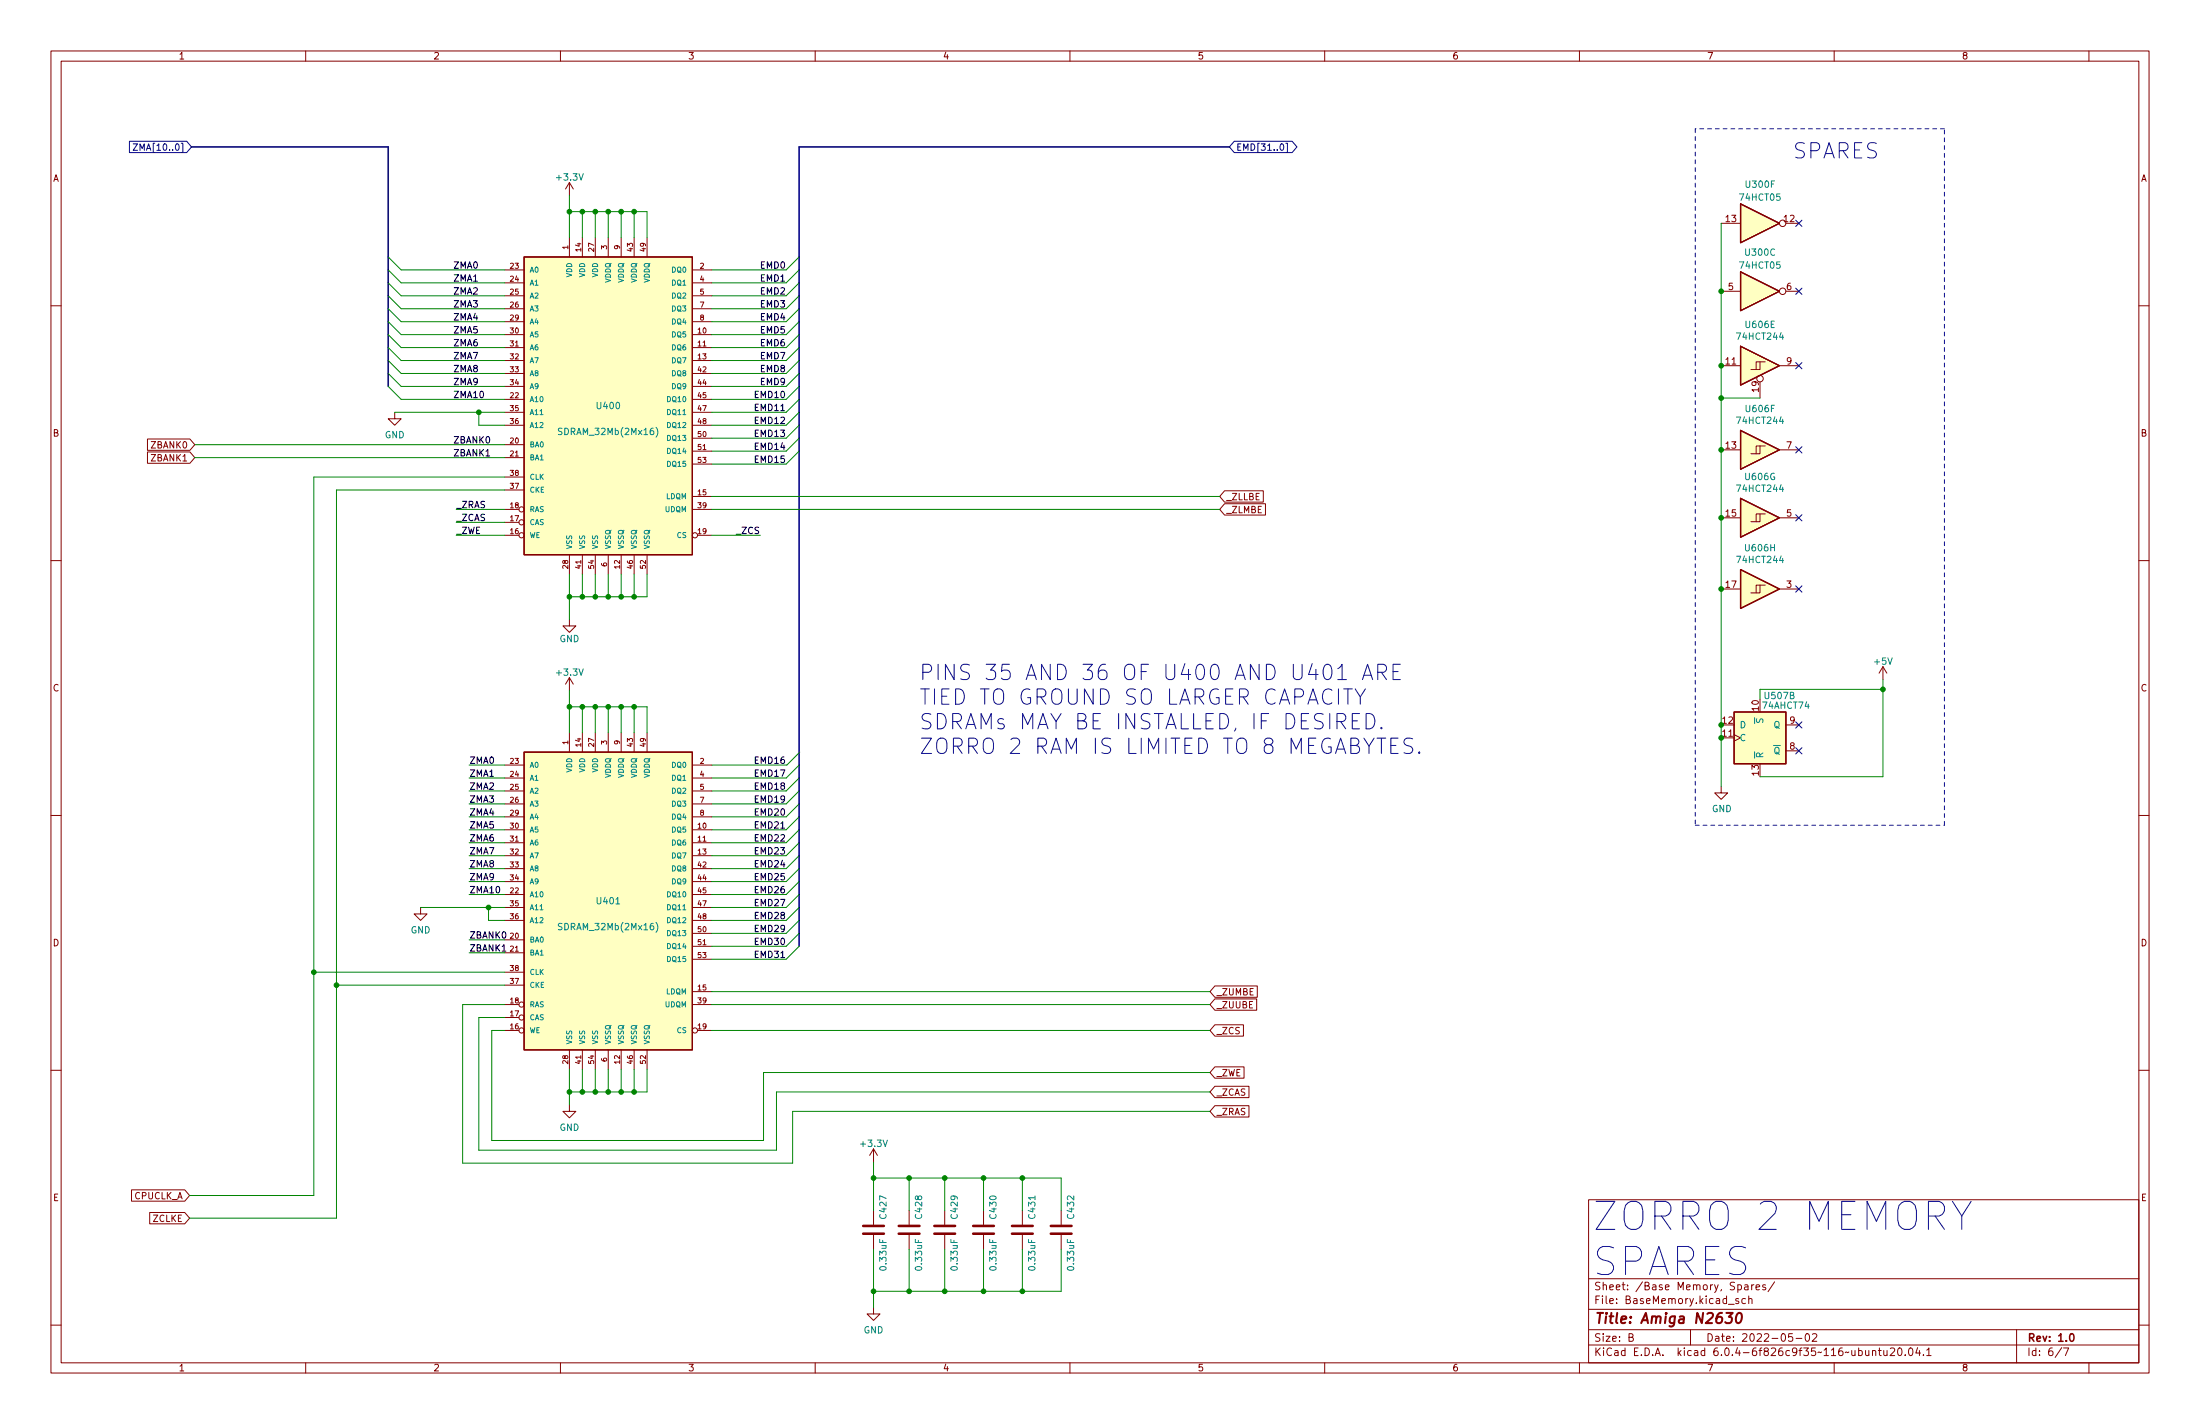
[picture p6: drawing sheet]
<svg xmlns="http://www.w3.org/2000/svg" width="432mm" height="279mm" viewBox="0 0 432 279" stroke-linecap="round" stroke-linejoin="round" font-family="sans-serif">
<g fill="none" stroke="#840000" stroke-width=".2">
<path d="M10 10h411.8v259.4h-411.8zM12 12h407.8v255.4h-407.8zM60 10v2M110 10v2M160 10v2M210 10v2M260 10v2M310 10v2M360 10v2M410 10v2M111.8 35.8v2.6M111.8 35.8l-.8 1.3"/>
<path d="M111.8 35.8l.7 1.3M10 60h2M99.1 53h3.8M99.1 55.5h3.8M99.1 58h3.8M111.8 46.6v3.8M114.3 46.6v3.8M116.8 46.6v3.8M119.4 46.6v3.8M121.9 46.6v3.8M124.5 46.6v3.8M127 46.6v3.8"/>
<path d="M135.9 53h3.8M135.9 55.5h3.8M135.9 58h3.8M337.8 43.8h3.8M337.8 57.2h3.8M350.5 43.8h2.6M350.5 57.2h2.6M419.8 60h2M99.1 65.7h3.8M99.1 68.2h3.8M99.1 70.7h3.8M99.1 78.4h3.8"/>
<path d="M99.1 60.6h3.8M99.1 63.1h3.8M99.1 73.3h3.8M99.1 75.8h3.8M135.9 65.7h3.8M135.9 68.2h3.8M135.9 70.7h3.8M135.9 78.4h3.8M135.9 60.6h3.8M135.9 63.1h3.8M135.9 73.3h3.8M135.9 75.8h3.8"/>
<path d="M337.8 71.8h3.8M345.4 71v1.5h-1.7M345.4 74.9v3.2M346.5 71h-1.8v1.5M349.2 71.8h3.9M28.9 88.7h8.4l.9 1.1-.9 1.1h-8.4zM28.9 86.1h8.4l.9 1.1-.9 1.2h-8.4zM77.5 80.9v1.3h1.2l-1.2 1.2-1.3-1.2h1.3M99.1 83.4h3.8M99.1 99.9h2.8M99.1 87.2h3.8M99.1 89.8h3.8"/>
<path d="M99.1 80.9h3.8M99.1 96.1h3.8M99.1 93.6h3.8M135.9 83.4h3.8M135.9 97.4h3.8M135.9 99.9h3.8M135.9 80.9h3.8M135.9 86h3.8M135.9 88.5h3.8M135.9 91.1h3.8M240.3 96.3h7.7v2.2h-7.7l-.9-1.1zM240.3 98.8h8.1v2.3h-8.1l-.9-1.2z"/>
<path d="M337.8 88.3h3.8M345.4 87.5v1.5h-1.7M346.5 87.5h-1.8v1.5M349.2 88.3h3.9M10 110h2M99.1 105h2.8M99.1 102.5h2.8M111.8 108.8v3.8M114.3 108.8v3.8M116.8 108.8v3.8M119.4 108.8v3.8M121.9 108.8v3.8"/>
<path d="M124.5 108.8v3.8M127 108.8v3.8M136.9 105h2.8M337.8 115.6h3.8M337.8 101.6h3.8M345.4 114.8v1.5h-1.7M345.4 100.8v1.6h-1.7M346.5 114.8h-1.8v1.5M346.5 100.8h-1.8v1.6M349.2 115.6h3.9M349.2 101.6h3.9M419.8 110h2"/>
<path d="M111.8 121.5v1.3h1.2l-1.2 1.3-1.3-1.3h1.3M111.8 133v2.5M111.8 133l-.8 1.2M111.8 133l.7 1.2M369.6 130.8l-.8 1.3M369.6 130.8v2.6M369.6 130.8l.7 1.3M10 160h2M99.1 150.1h3.8M99.1 152.7h3.8M99.1 155.2h3.8M99.1 157.7h3.8"/>
<path d="M111.8 143.8v3.8M114.3 143.8v3.8M116.8 143.8v3.8M119.4 143.8v3.8M121.9 143.8v3.8M124.5 143.8v3.8M127 143.8v3.8M135.9 150.1h3.8M135.9 152.7h3.8M135.9 155.2h3.8M135.9 157.7h3.8M337.8 154.3v1.3h1.3l-1.3 1.2-1.3-1.2h1.3"/>
<path d="M337.8 144.8h2.6M340.4 144.1l1.2 .7-1.2 .6M350.5 147.3h2.6M350.5 142.2h2.6M419.8 160h2M82.5 178.1v1.2h1.3l-1.3 1.3-1.2-1.3h1.2M99.1 162.8h3.8M99.1 165.4h3.8M99.1 167.9h3.8M99.1 175.5h3.8M99.1 160.3h3.8M99.1 170.4h3.8"/>
<path d="M99.1 173h3.8M99.1 178.1h3.8M135.9 162.8h3.8M135.9 165.4h3.8M135.9 167.9h3.8M135.9 175.5h3.8M135.9 160.3h3.8M135.9 170.4h3.8M135.9 173h3.8M135.9 178.1h3.8M99.1 180.6h3.8M99.1 199.6h2.8"/>
<path d="M99.1 197.1h2.8M99.1 184.4h3.8M99.1 186.9h3.8M99.1 193.3h3.8M99.1 190.8h3.8M135.9 180.6h3.8M135.9 194.6h3.8M135.9 197.1h3.8M135.9 183.1h3.8M135.9 185.7h3.8M135.9 188.2h3.8M238.4 193.5h8.4v2.2h-8.4l-.9-1.1z"/>
<path d="M238.4 196h8.3v2.2h-8.3l-.9-1.1zM10 210h2M99.1 202.2h2.8M111.8 216.8v1.3h1.2l-1.2 1.2-1.3-1.2h1.3M111.8 206v3.8M114.3 206v3.8M116.8 206v3.8M119.4 206v3.8M121.9 206v3.8M124.5 206v3.8M127 206v3.8M136.9 202.2h2.8"/>
<path d="M238.4 209.3h5.8v2.3h-5.8l-.9-1.2zM238.4 216.9h6.7v2.3h-6.7l-.9-1.1zM238.4 213.1h6.7v2.3h-6.7l-.9-1.2zM238.4 201.1h5.7v2.2h-5.7l-.9-1.1zM419.8 210h2M25.8 233.5h10.5l.9 1.1-.9 1.1h-10.5zM29.4 237.9h6.9l.9 1.1-.9 1.1h-6.9zM171.4 225.4l-.7 1.3M171.4 225.4v2.6M171.4 237.5v2.8M171.4 225.4l.8 1.3M178.4 237.5v2.8"/>
<path d="M185.4 237.5v2.8M193 237.5v2.8M200.7 237.5v2.8M208.3 237.5v2.8M311.8 235.4h108v32h-108zM10 260h2M171.4 256.5v1.3h1.3l-1.3 1.3-1.2-1.3h1.2M171.4 242.3v2.8M178.4 242.3v2.8M185.4 242.3v2.8M193 242.3v2.8M200.7 242.3v2.8"/>
<path d="M208.3 242.3v2.8M311.8 256.9h108M311.8 250.9h108M339.2 255.9h1.2M341.2 254.9l-.3-.1-.2 .2v.2l.5 .2v.3h-.5M342.6 254.9l-.4-.1-.3 .3 .1 .6h.6M343.2 254.9l.2-.1 .4 .1 .1 .9M343.2 254.3v1.5M346.5 252.2l-.3-.1-.3 .2 .1 .2 .5 .1v.4h-.6M348.3 251.5l-1.3 1.9M419.8 260h2M60 267.4v2"/>
<path d="M110 267.4v2M160 267.4v2M210 267.4v2M260 267.4v2M310 267.4v2M311.8 263.9h108M311.8 260.9h108M319.7 262.4l.7-.1 .1-.2-.1-.4h-.7v1.5h.6l.3-.3a.39 .39 0 0 0-.4-.5M331.8 260.9v3M351.8 261.7h-.7l-.1 .7 .2-.2 .5 .1 .2 .2-.1 .5-.2 .2-.6-.2M352.5 262.6h1.2M354.5 261.7h.2a.8 .8 0 0 1 .5 .7 .8 .8 0 0 1-.5 .8 1 1 0 0 1-.2-1.5z"/>
<path d="M355.7 261.8l.6-.1 .2 .1 .1 .3-.9 1.1h.9M360 267.4v2M367.5 265.1l.2-.1h.4l.1 1M367.5 265v1M368.7 265h.5M368.9 264.5v1.3l.3 .2M369.7 265l.1 .9 .4 .1 .2-.2M370.4 265v1M371 264.6l.6-.1 .2 .1 .1 .3-1 1.1h1M372.7 264.5h.1a.8 .8 0 0 1 .5 .7 .8 .8 0 0 1-.5 .8 1 1 0 0 1-.1-1.5zM373.9 265.8v.2M374.8 264.5h.1a.8 .8 0 0 1 .6 .7 .8 .8 0 0 1-.6 .8 1 1 0 0 1-.1-1.5z"/>
<path d="M376.4 264.4l-.4 1.1h.9M376.7 265v1M377.5 265.8v.2M378.2 264.9l.4-.4v1.5M378.2 266h.8M395.8 260.9v6.5M404.7 264.4l-1.3 1.9M405 264.5h1l-.6 1.5M410 267.4v2"/>
<circle cx="349.9" cy="57.1" r=".63"/>
<circle cx="349.9" cy="43.8" r=".63"/>
<circle cx="345.4" cy="74.3" r=".63"/>
<circle cx="102.4" cy="99.9" r=".51"/>
<circle cx="102.4" cy="105" r=".51"/>
<circle cx="102.4" cy="102.5" r=".51"/>
<circle cx="136.4" cy="105" r=".51"/>
<circle cx="102.4" cy="197.1" r=".51"/>
<circle cx="102.4" cy="199.6" r=".51"/>
<circle cx="102.4" cy="202.2" r=".51"/>
<circle cx="136.4" cy="202.2" r=".51"/>
</g>
<path d="M406.4 261.7h.2a.8 .8 0 0 1 .5 .7 .8 .8 0 0 1-.5 .8 1 1 0 0 1-.2-1.5z" fill="none" stroke="#840000" stroke-width=".3"/>
<path d="M338.8 257.6h1.3l-.8 .8 .6 .2-.1 .8-.3 .2h-.6l-.3-.2M341 257.8l.1-.1a.44 .44 0 0 1 .7 .3 1.15 1.15 0 0 1-.7 1.6l-.2-.1a1.53 1.53 0 0 1 .1-1.7z" fill="none" stroke="#840000" stroke-width=".4"/>
<g fill="#ffffc2" stroke="#ffffc2" stroke-width=".2">
<path d="M102.9 50.4h33v58.4h-33z"/>
<path d="M102.9 147.6h33v58.4h-33z"/>
<path d="M340.4 139.7h10.1v10.2h-10.1z"/>
<path d="M341.6 111.8l7.6 3.8-7.6 3.8z"/>
<path d="M341.6 97.8l7.6 3.8-7.6 3.8z"/>
<path d="M341.6 84.5l7.6 3.8-7.6 3.8z"/>
<path d="M341.6 40l7.6 3.8-7.6 3.8z"/>
<path d="M341.6 53.3l7.6 3.9-7.6 3.8z"/>
<path d="M341.6 67.9l7.6 3.9-7.6 3.8z"/>
</g>
<path d="M102.9 50.4h33v58.4h-33zM341.6 40l7.6 3.8-7.6 3.8zM341.6 53.3l7.6 3.9-7.6 3.8zM341.6 67.9l7.6 3.9-7.6 3.8zM341.6 97.8l7.6 3.8-7.6 3.8zM341.6 84.5l7.6 3.8-7.6 3.8zM341.6 111.8l7.6 3.8-7.6 3.8zM340.4 139.7h10.1v10.2h-10.1zM102.9 147.6h33v58.4h-33z" fill="none" stroke="#840000" stroke-width=".25"/>
<path d="M128.8 83.8a1.46 1.46 0 0 1 0 2M344.4 140.8v1.2M344.8 141l-.1 .5 .3 .3 .3-.2 .2-.5h.4l.1 .2v.5M128.8 181a1.46 1.46 0 0 1 0 1.9" fill="none" stroke="#008484" stroke-width=".2"/>
<path d="M169.4 242.1h4.1M169.4 240.5h4.1M176.4 242.1h4.1M176.4 240.5h4.1M183.4 242.1h4.1M183.4 240.5h4.1M191 242.1h4.1M191 240.5h4.1M198.6 242.1h4.1M198.6 240.5h4.1M206.2 242.1h4.1M206.2 240.5h4.1" fill="none" stroke="#840000" stroke-width=".51"/>
<g fill="none" stroke="#000084" stroke-width=".2">
<path d="M25.4 27.7h11.2l1 1.1-1 1.1h-11.2zM26.1 28.2h.9l-.9 1.3h.9M242.3 27.7h11.3l1 1.1-1 1.1h-11.3l-1-1.1zM251.4 28.3l.1-.1a.68 .68 0 0 1 .5 .7 .68 .68 0 0 1-.5 .6l-.3-.5zM252.4 28.1h.3v1.8h-.3M352.5 43.2l1.2 1.2M352.5 56.5l1.2 1.3M353.7 43.2l-1.2 1.2M353.7 56.5l-1.2 1.3M352.5 71.1l1.2 1.3M353.7 71.1l-1.2 1.3M352.5 87.7l1.2 1.2"/>
<path d="M353.7 87.7l-1.2 1.2M352.5 101l1.2 1.2M352.5 115l1.2 1.2M353.7 101l-1.2 1.2M353.7 115l-1.2 1.2M352.5 146.7l1.2 1.2M352.5 141.6l1.2 1.2M353.7 146.7l-1.2 1.2M353.7 141.6l-1.2 1.2"/>
</g>
<path d="M95.4 89.5h.7M98.6 186.6h.7" fill="none" stroke="#000" stroke-width=".2"/>
<g fill="none" stroke="#0000c2" stroke-width=".2">
<path d="M262.6 131.2l.5-.4 .3-.5v3M262.6 133.3h1.7M266 135.2l1 1.5 1-1.5M267 136.7v1.5M267.4 133.3l1-3 1 3M267.7 132.5h1.4M270.4 131.9h1.2a.81 .81 0 0 0 .6-.8 .81 .81 0 0 0-.6-.8h-1.2v3M271.1 131.9l1 1.4M273.4 131.8h1M274.8 130.3h-1.4v3h1.4M266.8 140h-1.4v3h1.4M268.1 140h.7a1.62 1.62 0 0 1 1.1 1.5 1.62 1.62 0 0 1-1.1 1.5h-.7z"/>
<path d="M271.1 142.7l.2 .2-.2 .1-.1-.1 .1-.2v.3M273 146.3h1M274.4 144.8h-1.4v3h1.4M277.3 145l-1.2-.2a.73 .73 0 0 0-.6 .7 .73 .73 0 0 0 .6 .8 1.1 1.1 0 0 1 1.2 .7 .77 .77 0 0 1-.6 .8l-1.1-.1M278.6 147.5l.1 .2-.1 .1-.2-.1 .2-.2v.3M383.2 235.7l1.8 2.9 1.9-2.9"/>
</g>
<path d="M332.7 25.3v136.6M381.6 25.3h-48.9M332.7 161.9h48.9M381.6 161.9v-136.6" fill="none" stroke="#0000c2" stroke-width=".2" stroke-dasharray=".8 .8"/>
<path d="M37.6 28.8h38.6v47M241.3 28.8h-84.5v156.9" fill="none" stroke="#000084" stroke-width=".3"/>
<g fill="none" stroke="#008400" stroke-width=".2">
<path d="M111.8 38.4v8.2M76.2 55.5l2.5 2.5h20.4M76.2 58l2.5 2.6h20.4M76.2 50.4l2.5 2.6h20.4M76.2 53l2.5 2.5h20.4M111.8 41.5h15.2v5.1M114.3 41.5v5.1M116.8 41.5v5.1M119.4 41.5v5.1M121.9 41.5v5.1M124.5 41.5v5.1M156.8 55.5l-2.5 2.5h-14.6"/>
<path d="M156.8 58l-2.5 2.6h-14.6M156.8 50.4l-2.5 2.6h-14.6M156.8 53l-2.5 2.5h-14.6M337.8 43.8v110.5M76.2 60.6l2.5 2.5h20.4M76.2 65.7l2.5 2.5h20.4M76.2 75.8l2.5 2.6h20.4M76.2 70.7l2.5 2.6h20.4M76.2 68.2l2.5 2.5h20.4M76.2 73.3l2.5 2.5h20.4M76.2 63.1l2.5 2.6h20.4M156.8 60.6l-2.5 2.5h-14.6"/>
<path d="M156.8 65.7l-2.5 2.5h-14.6M156.8 78.4l-2.5 2.5h-14.6M156.8 75.8l-2.5 2.6h-14.6M156.8 70.7l-2.5 2.6h-14.6M156.8 68.2l-2.5 2.5h-14.6M156.8 73.3l-2.5 2.5h-14.6M156.8 63.1l-2.5 2.6h-14.6M337.8 78.1h7.6M38.2 89.8h60.9M38.2 87.2h60.9M77.5 80.9h21.6M89.5 99.9h9.6"/>
<path d="M94 80.9v2.5h5.1M99.1 93.6h-37.5v141h-24.4M99.1 96.1h-33.1v142.9h-28.8M139.7 97.4h99.7M139.7 99.9h99.7M156.8 88.5l-2.5 2.6h-14.6M156.8 83.4l-2.5 2.6h-14.6M156.8 80.9l-2.5 2.5h-14.6M156.8 86l-2.5 2.5h-14.6M89.5 105h9.6M89.5 102.5h9.6M111.8 112.6v8.9"/>
<path d="M114.3 112.6v4.5M116.8 112.6v4.5M119.4 112.6v4.5M121.9 112.6v4.5M124.5 112.6v4.5M127 112.6v4.5h-15.2M139.7 105h9.5M111.8 135.5v8.3M111.8 138.7h15.2v5.1M114.3 138.7v5.1M116.8 138.7v5.1M119.4 138.7v5.1"/>
<path d="M121.9 138.7v5.1M124.5 138.7v5.1M369.6 135.3h-24.2v1.9M369.6 133.4v19h-24.2M92.1 157.7h7M92.1 155.2h7M92.1 150.1h7M92.1 152.7h7M156.8 155.2l-2.5 2.5h-14.6M156.8 157.7l-2.5 2.6h-14.6M156.8 152.7l-2.5 2.5h-14.6M156.8 150.1l-2.5 2.6h-14.6"/>
<path d="M157 147.6l-2.6 2.5h-14.7M82.5 178.1h16.6M92.1 175.5h7M92.1 167.9h7M92.1 173h7M92.1 165.4h7M92.1 170.4h7M92.1 162.8h7M92.1 160.3h7M95.9 178.1v2.5h3.2M156.8 173l-2.5 2.5h-14.6M156.8 165.4l-2.5 2.5h-14.6"/>
<path d="M156.8 175.5l-2.5 2.6h-14.6M156.8 170.4l-2.5 2.6h-14.6M156.8 162.8l-2.5 2.6h-14.6M156.8 167.9l-2.5 2.5h-14.6M156.8 178.1l-2.5 2.5h-14.6M156.8 160.3l-2.5 2.5h-14.6M61.6 190.8h37.5M66 193.3h33.1M92.1 184.4h7M92.1 186.9h7M99.1 197.1h-8.3v31.1h64.8v-10.1h81.9M99.1 199.6h-5.1v26.1h58.4v-11.5h85.1"/>
<path d="M139.7 197.1h97.8M139.7 194.6h97.8M156.8 180.6l-2.5 2.5h-14.6M156.8 183.1l-2.5 2.6h-14.6M156.8 185.7l-2.5 2.5h-14.6M99.1 202.2h-2.6v21.6h53.4v-13.4h87.6M111.8 209.8v7M114.3 209.8v4.4M116.8 209.8v4.4M119.4 209.8v4.4M121.9 209.8v4.4M124.5 209.8v4.4"/>
<path d="M127 209.8v4.4h-15.2M139.7 202.2h97.8M171.4 231.1h36.9v6.4M171.4 228v9.5M178.4 231.1v6.4M185.4 231.1v6.4M193 231.1v6.4M200.7 231.1v6.4M171.4 245.1v11.4M178.4 245.1v8.3M185.4 245.1v8.3M193 245.1v8.3"/>
<path d="M200.7 245.1v8.3M208.3 245.1v8.3h-36.9"/>
</g>
<g fill="#008400" stroke="#008400" stroke-width=".2">
<circle cx="121.9" cy="214.2" r=".46"/>
<circle cx="119.4" cy="214.2" r=".46"/>
<circle cx="124.5" cy="214.2" r=".46"/>
<circle cx="119.4" cy="138.7" r=".46"/>
<circle cx="121.9" cy="138.7" r=".46"/>
<circle cx="124.5" cy="138.7" r=".46"/>
<circle cx="114.3" cy="214.2" r=".46"/>
<circle cx="116.8" cy="214.2" r=".46"/>
<circle cx="95.9" cy="178.1" r=".46"/>
<circle cx="111.8" cy="214.2" r=".46"/>
<circle cx="61.6" cy="190.8" r=".46"/>
<circle cx="66" cy="193.3" r=".46"/>
<circle cx="337.8" cy="101.6" r=".46"/>
<circle cx="337.8" cy="88.3" r=".46"/>
<circle cx="369.6" cy="135.3" r=".46"/>
<circle cx="337.8" cy="78.1" r=".46"/>
<circle cx="337.8" cy="144.8" r=".46"/>
<circle cx="337.8" cy="115.6" r=".46"/>
<circle cx="337.8" cy="142.2" r=".46"/>
<circle cx="124.5" cy="41.5" r=".46"/>
<circle cx="178.4" cy="231.1" r=".46"/>
<circle cx="171.4" cy="253.4" r=".46"/>
<circle cx="200.7" cy="253.4" r=".46"/>
<circle cx="193" cy="253.4" r=".46"/>
<circle cx="178.4" cy="253.4" r=".46"/>
<circle cx="185.4" cy="253.4" r=".46"/>
<circle cx="200.7" cy="231.1" r=".46"/>
<circle cx="185.4" cy="231.1" r=".46"/>
<circle cx="171.4" cy="231.1" r=".46"/>
<circle cx="193" cy="231.1" r=".46"/>
<circle cx="337.8" cy="57.2" r=".46"/>
<circle cx="337.8" cy="71.8" r=".46"/>
<circle cx="94" cy="80.9" r=".46"/>
<circle cx="114.3" cy="138.7" r=".46"/>
<circle cx="116.8" cy="138.7" r=".46"/>
<circle cx="124.5" cy="117.1" r=".46"/>
<circle cx="121.9" cy="117.1" r=".46"/>
<circle cx="111.8" cy="117.1" r=".46"/>
<circle cx="114.3" cy="117.1" r=".46"/>
<circle cx="119.4" cy="117.1" r=".46"/>
<circle cx="116.8" cy="117.1" r=".46"/>
<circle cx="111.8" cy="138.7" r=".46"/>
<circle cx="116.8" cy="41.5" r=".46"/>
<circle cx="119.4" cy="41.5" r=".46"/>
<circle cx="111.8" cy="41.5" r=".46"/>
<circle cx="114.3" cy="41.5" r=".46"/>
<circle cx="121.9" cy="41.5" r=".46"/>
</g>
<g font-size="7.7" fill="#0000c2">
<text x="312.4" y="241.5">ZORRO 2 MEMORY</text>
<text x="312.4" y="250.3">SPARES</text>
</g>
<g font-size="4.2" fill="#0000c2">
<text x="351.8" y="31.1">SPARES</text>
<text x="180.3" y="133.5">PINS 35 AND 36 OF U400 AND U401 ARE</text>
<text x="180.3" y="138.3">TIED TO GROUND SO LARGER CAPACITY</text>
<text x="180.3" y="143.1">SDRAMs MAY BE INSTALLED, IF DESIRED.</text>
<text x="180.3" y="148">ZORRO 2 RAM IS LIMITED TO 8 MEGABYTES.</text>
</g>
<text font-size="2.8" fill="#840000" x="312.8" y="259.7">Title: Amiga N2630</text>
<g font-size="2.1" fill="#840000">
<text x="312.8" y="255.9">File: BaseMemory.kicad_sch</text>
<text x="312.8" y="253.2">Sheet: /Base Memory, Spares/</text>
<text x="312.8" y="263.2">Size: B</text>
<text x="334.8" y="263.2">Date: 2022-05-02</text>
<text x="397.8" y="263.2">Rev: 1.0</text>
<text x="312.8" y="266">KiCad E.D.A. kicad 6.0.4-6f826c9f35~116~ubuntu20.04.1</text>
<text x="397.8" y="266">Id: 6/7</text>
</g>
<g font-size="1.8" fill="#840000">
<text x="35" y="11.7">1</text>
<text x="85" y="11.7">2</text>
<text x="135" y="11.7">3</text>
<text x="185" y="11.7">4</text>
<text x="235" y="11.7">5</text>
<text x="285" y="11.7">6</text>
<text x="335" y="11.7">7</text>
<text x="385" y="11.7">8</text>
<text x="10.3" y="35.6">A</text>
<text x="420.1" y="35.6">A</text>
<text x="338.7" y="43.6">13</text>
<text x="350.2" y="43.6">12</text>
<text x="339.2" y="56.9">5</text>
<text x="350.7" y="56.9">6</text>
<text x="338.7" y="71.5">11</text>
<text x="350.7" y="71.5">9</text>
<text x="345.2" y="76.9" transform="rotate(-90 345.2 76.9)">19</text>
<text x="10.3" y="85.7">B</text>
<text x="29.8" y="88">ZBANK0</text>
<text x="338.7" y="88">13</text>
<text x="350.7" y="88">7</text>
<text x="420.1" y="85.7">B</text>
<text x="29.8" y="90.5">ZBANK1</text>
<text x="240.7" y="98.1">_ZLLBE</text>
<text x="240.7" y="100.7">_ZLMBE</text>
<text x="338.7" y="101.3">15</text>
<text x="350.7" y="101.3">5</text>
<text x="338.7" y="115.3">17</text>
<text x="350.7" y="115.3">3</text>
<text x="10.3" y="135.6">C</text>
<text x="420.1" y="135.6">C</text>
<text x="338.1" y="142">12</text>
<text x="345.2" y="139.4" transform="rotate(-90 345.2 139.4)">10</text>
<text x="351.3" y="142">9</text>
<text x="338.1" y="144.5">11</text>
<text x="351.3" y="147.1">8</text>
<text x="345.2" y="152.1" transform="rotate(-90 345.2 152.1)">13</text>
<text x="10.3" y="185.7">D</text>
<text x="420.1" y="185.7">D</text>
<text x="238.8" y="195.3">_ZUMBE</text>
<text x="238.8" y="197.8">_ZUUBE</text>
<text x="238.8" y="202.9">_ZCS</text>
<text x="238.8" y="211.2">_ZWE</text>
<text x="238.8" y="215">_ZCAS</text>
<text x="238.8" y="218.8">_ZRAS</text>
<text x="10.4" y="235.7">E</text>
<text x="26.3" y="235.3">CPUCLK_A</text>
<text x="30" y="239.7">ZCLKE</text>
<text x="420.2" y="235.7">E</text>
<text x="35" y="269.1">1</text>
<text x="85" y="269.1">2</text>
<text x="135" y="269.1">3</text>
<text x="185" y="269.1">4</text>
<text x="235" y="269.1">5</text>
<text x="285" y="269.1">6</text>
<text x="335" y="269.1">7</text>
<text x="385" y="269.1">8</text>
</g>
<g font-size="1.8" fill="#000084">
<text x="27.4" y="29.6">ZMA[10..0]</text>
<text x="242.6" y="29.6">EMD[31..0]</text>
</g>
<g font-size="1.8" fill="#008484">
<text x="109.4" y="35.4">+3.3V</text>
<text x="341.7" y="39.4">74HCT05</text>
<text x="342.8" y="36.8">U300F</text>
<text x="341.7" y="52.7">74HCT05</text>
<text x="342.7" y="50.2">U300C</text>
<text x="342.7" y="64.3">U606E</text>
<text x="341.2" y="66.6">74HCT244</text>
<text x="117.3" y="80.3">U400</text>
<text x="341.2" y="83.2">74HCT244</text>
<text x="342.8" y="80.8">U606F</text>
<text x="75.5" y="86">GND</text>
<text x="110.1" y="85.3">SDRAM_32Mb(2Mx16)</text>
<text x="342.6" y="94.2">U606G</text>
<text x="341.2" y="96.5">74HCT244</text>
<text x="341.2" y="110.5">74HCT244</text>
<text x="342.7" y="108.2">U606H</text>
<text x="109.8" y="126">GND</text>
<text x="368" y="130.4">+5V</text>
<text x="109.4" y="132.6">+3.3V</text>
<text x="346.5" y="137.2">U507B</text>
<text x="341.4" y="142.9">D</text>
<text x="346.1" y="139.1">74AHCT74</text>
<text x="348.1" y="142.9">Q</text>
<text x="341.4" y="145.4">C</text>
<text x="346.1" y="148.8" transform="rotate(-90 346.1 148.8)">~{R}</text>
<text x="346.8" y="148">~{Q}</text>
<text x="336" y="159.3">GND</text>
<text x="117.3" y="177.4">U401</text>
<text x="80.6" y="183.1">GND</text>
<text x="110.1" y="182.5">SDRAM_32Mb(2Mx16)</text>
<text x="109.8" y="221.9">GND</text>
<text x="169.1" y="225">+3.3V</text>
<text x="174" y="239" transform="rotate(-90 174 239)">C427</text>
<text x="181" y="239" transform="rotate(-90 181 239)">C428</text>
<text x="188" y="239" transform="rotate(-90 188 239)">C429</text>
<text x="195.6" y="239" transform="rotate(-90 195.6 239)">C430</text>
<text x="203.2" y="239" transform="rotate(-90 203.2 239)">C431</text>
<text x="210.8" y="239" transform="rotate(-90 210.8 239)">C432</text>
<text x="174" y="249" transform="rotate(-90 174 249)">0.33uF</text>
<text x="181" y="249" transform="rotate(-90 181 249)">0.33uF</text>
<text x="188" y="249" transform="rotate(-90 188 249)">0.33uF</text>
<text x="195.6" y="249" transform="rotate(-90 195.6 249)">0.33uF</text>
<text x="203.2" y="249" transform="rotate(-90 203.2 249)">0.33uF</text>
<text x="210.8" y="249" transform="rotate(-90 210.8 249)">0.33uF</text>
<text x="169.5" y="261.6">GND</text>
</g>
<g font-size="1.8">
<text x="88.9" y="52.7">ZMA0</text>
<text x="149.4" y="52.7">EMD0</text>
<text x="88.9" y="55.2">ZMA1</text>
<text x="88.9" y="57.8">ZMA2</text>
<text x="149.4" y="57.8">EMD2</text>
<text x="149.4" y="55.2">EMD1</text>
<text x="88.9" y="65.4">ZMA5</text>
<text x="88.9" y="60.3">ZMA3</text>
<text x="88.9" y="62.9">ZMA4</text>
<text x="149.4" y="65.4">EMD5</text>
<text x="149.4" y="60.3">EMD3</text>
<text x="149.4" y="62.9">EMD4</text>
<text x="88.9" y="67.9">ZMA6</text>
<text x="88.9" y="70.5">ZMA7</text>
<text x="149.4" y="67.9">EMD6</text>
<text x="149.4" y="70.5">EMD7</text>
<text x="88.9" y="75.6">ZMA9</text>
<text x="88.9" y="73">ZMA8</text>
<text x="149.4" y="75.6">EMD9</text>
<text x="149.4" y="73">EMD8</text>
<text x="88.9" y="78.1">ZMA10</text>
<text x="148.4" y="78.1">EMD10</text>
<text x="148.4" y="80.6">EMD11</text>
<text x="148.4" y="83.2">EMD12</text>
<text x="88.9" y="89.5">ZBANK1</text>
<text x="88.9" y="87">ZBANK0</text>
<text x="148.4" y="88.3">EMD14</text>
<text x="148.4" y="85.7">EMD13</text>
<text x="148.4" y="90.8">EMD15</text>
<text x="89.5" y="99.7">_ZRAS</text>
<text x="89.5" y="104.8">_ZWE</text>
<text x="89.5" y="102.2">_ZCAS</text>
<text x="144.7" y="104.8">_ZCS</text>
<text x="92.1" y="149.9">ZMA0</text>
<text x="148.4" y="149.9">EMD16</text>
<text x="92.1" y="154.9">ZMA2</text>
<text x="92.1" y="152.4">ZMA1</text>
<text x="148.4" y="152.4">EMD17</text>
<text x="148.4" y="154.9">EMD18</text>
<text x="92.1" y="157.5">ZMA3</text>
<text x="92.1" y="160">ZMA4</text>
<text x="148.4" y="157.5">EMD19</text>
<text x="148.4" y="160">EMD20</text>
<text x="92.1" y="167.6">ZMA7</text>
<text x="92.1" y="165.1">ZMA6</text>
<text x="92.1" y="162.6">ZMA5</text>
<text x="148.4" y="167.6">EMD23</text>
<text x="148.4" y="162.6">EMD21</text>
<text x="148.4" y="165.1">EMD22</text>
<text x="92.1" y="170.2">ZMA8</text>
<text x="92.1" y="172.7">ZMA9</text>
<text x="148.4" y="170.2">EMD24</text>
<text x="148.4" y="172.7">EMD25</text>
<text x="92.1" y="175.3">ZMA10</text>
<text x="148.4" y="175.3">EMD26</text>
<text x="148.4" y="177.8">EMD27</text>
<text x="92.1" y="184.1">ZBANK0</text>
<text x="148.4" y="182.9">EMD29</text>
<text x="148.4" y="185.4">EMD30</text>
<text x="148.4" y="180.3">EMD28</text>
<text x="92.1" y="186.7">ZBANK1</text>
<text x="148.4" y="188">EMD31</text>
</g>
<g font-size="1.4" fill="#840000">
<text x="100.2" y="52.7">23</text>
<text x="111.5" y="48.9" transform="rotate(-90 111.5 48.9)">1</text>
<text x="114" y="49.3" transform="rotate(-90 114 49.3)">14</text>
<text x="116.6" y="49.3" transform="rotate(-90 116.6 49.3)">27</text>
<text x="119.1" y="48.9" transform="rotate(-90 119.1 48.9)">3</text>
<text x="121.7" y="48.9" transform="rotate(-90 121.7 48.9)">9</text>
<text x="124.2" y="49.3" transform="rotate(-90 124.2 49.3)">43</text>
<text x="126.7" y="49.3" transform="rotate(-90 126.7 49.3)">49</text>
<text x="137.4" y="52.7">2</text>
<text x="100.2" y="55.2">24</text>
<text x="100.2" y="57.8">25</text>
<text x="137.4" y="55.2">4</text>
<text x="137.4" y="57.8">5</text>
<text x="100.2" y="60.3">26</text>
<text x="100.2" y="62.9">29</text>
<text x="100.2" y="65.4">30</text>
<text x="137" y="65.4">10</text>
<text x="137.4" y="60.3">7</text>
<text x="137.4" y="62.9">8</text>
<text x="100.2" y="67.9">31</text>
<text x="100.2" y="70.5">32</text>
<text x="137" y="67.9">11</text>
<text x="137" y="70.5">13</text>
<text x="100.2" y="73">33</text>
<text x="100.2" y="75.6">34</text>
<text x="137" y="73">42</text>
<text x="137" y="75.6">44</text>
<text x="100.2" y="83.2">36</text>
<text x="100.2" y="78.1">22</text>
<text x="100.2" y="80.6">35</text>
<text x="137" y="78.1">45</text>
<text x="137" y="80.6">47</text>
<text x="137" y="83.2">48</text>
<text x="100.2" y="87">20</text>
<text x="100.2" y="89.5">21</text>
<text x="137" y="85.7">50</text>
<text x="137" y="88.3">51</text>
<text x="100.2" y="95.9">37</text>
<text x="100.2" y="93.3">38</text>
<text x="137" y="90.8">53</text>
<text x="100.2" y="99.7">18</text>
<text x="137" y="97.2">15</text>
<text x="137" y="99.7">39</text>
<text x="100.2" y="104.8">16</text>
<text x="100.2" y="102.2">17</text>
<text x="137" y="104.8">19</text>
<text x="111.5" y="111.5" transform="rotate(-90 111.5 111.5)">28</text>
<text x="114" y="111.5" transform="rotate(-90 114 111.5)">41</text>
<text x="116.6" y="111.5" transform="rotate(-90 116.6 111.5)">54</text>
<text x="119.1" y="111.1" transform="rotate(-90 119.1 111.1)">6</text>
<text x="121.7" y="111.5" transform="rotate(-90 121.7 111.5)">12</text>
<text x="124.2" y="111.5" transform="rotate(-90 124.2 111.5)">46</text>
<text x="126.7" y="111.5" transform="rotate(-90 126.7 111.5)">52</text>
<text x="100.2" y="149.9">23</text>
<text x="111.5" y="146.1" transform="rotate(-90 111.5 146.1)">1</text>
<text x="114" y="146.5" transform="rotate(-90 114 146.5)">14</text>
<text x="116.6" y="146.5" transform="rotate(-90 116.6 146.5)">27</text>
<text x="119.1" y="146.1" transform="rotate(-90 119.1 146.1)">3</text>
<text x="121.7" y="146.1" transform="rotate(-90 121.7 146.1)">9</text>
<text x="124.2" y="146.5" transform="rotate(-90 124.2 146.5)">43</text>
<text x="126.7" y="146.5" transform="rotate(-90 126.7 146.5)">49</text>
<text x="137.4" y="149.9">2</text>
<text x="100.2" y="152.4">24</text>
<text x="100.2" y="154.9">25</text>
<text x="137.4" y="152.4">4</text>
<text x="137.4" y="154.9">5</text>
<text x="100.2" y="157.5">26</text>
<text x="100.2" y="160">29</text>
<text x="137.4" y="157.5">7</text>
<text x="137.4" y="160">8</text>
<text x="100.2" y="162.6">30</text>
<text x="100.2" y="165.1">31</text>
<text x="100.2" y="167.6">32</text>
<text x="137" y="162.6">10</text>
<text x="137" y="165.1">11</text>
<text x="137" y="167.6">13</text>
<text x="100.2" y="170.2">33</text>
<text x="100.2" y="172.7">34</text>
<text x="137" y="170.2">42</text>
<text x="137" y="172.7">44</text>
<text x="100.2" y="175.3">22</text>
<text x="100.2" y="177.8">35</text>
<text x="137" y="175.3">45</text>
<text x="137" y="177.8">47</text>
<text x="100.2" y="180.3">36</text>
<text x="100.2" y="184.1">20</text>
<text x="137" y="180.3">48</text>
<text x="137" y="182.9">50</text>
<text x="137" y="185.4">51</text>
<text x="100.2" y="186.7">21</text>
<text x="100.2" y="190.5">38</text>
<text x="137" y="188">53</text>
<text x="100.2" y="196.8">18</text>
<text x="100.2" y="193">37</text>
<text x="137" y="194.3">15</text>
<text x="137" y="196.8">39</text>
<text x="100.2" y="201.9">16</text>
<text x="100.2" y="199.4">17</text>
<text x="137" y="201.9">19</text>
<text x="111.5" y="208.7" transform="rotate(-90 111.5 208.7)">28</text>
<text x="114" y="208.7" transform="rotate(-90 114 208.7)">41</text>
<text x="116.6" y="208.7" transform="rotate(-90 116.6 208.7)">54</text>
<text x="119.1" y="208.3" transform="rotate(-90 119.1 208.3)">6</text>
<text x="121.7" y="208.7" transform="rotate(-90 121.7 208.7)">12</text>
<text x="124.2" y="208.7" transform="rotate(-90 124.2 208.7)">46</text>
<text x="126.7" y="208.7" transform="rotate(-90 126.7 208.7)">52</text>
</g>
<g font-size="1.4" fill="#008484">
<text x="103.9" y="53.5">A0</text>
<text x="132" y="53.5">DQ0</text>
<text x="103.9" y="56">A1</text>
<text x="103.9" y="58.5">A2</text>
<text x="112.3" y="54.4" transform="rotate(-90 112.3 54.4)">VDD</text>
<text x="114.8" y="54.4" transform="rotate(-90 114.8 54.4)">VDD</text>
<text x="117.3" y="54.4" transform="rotate(-90 117.3 54.4)">VDD</text>
<text x="119.9" y="55.5" transform="rotate(-90 119.9 55.5)">VDDQ</text>
<text x="122.4" y="55.5" transform="rotate(-90 122.4 55.5)">VDDQ</text>
<text x="125" y="55.5" transform="rotate(-90 125 55.5)">VDDQ</text>
<text x="127.5" y="55.5" transform="rotate(-90 127.5 55.5)">VDDQ</text>
<text x="132" y="56">DQ1</text>
<text x="132" y="58.5">DQ2</text>
<text x="103.9" y="61.1">A3</text>
<text x="103.9" y="63.6">A4</text>
<text x="132" y="61.1">DQ3</text>
<text x="132" y="63.6">DQ4</text>
<text x="103.9" y="66.2">A5</text>
<text x="103.9" y="68.7">A6</text>
<text x="103.9" y="71.2">A7</text>
<text x="132" y="66.2">DQ5</text>
<text x="132" y="68.7">DQ6</text>
<text x="132" y="71.2">DQ7</text>
<text x="103.9" y="73.8">A8</text>
<text x="103.9" y="76.3">A9</text>
<text x="132" y="73.8">DQ8</text>
<text x="132" y="76.3">DQ9</text>
<text x="103.9" y="83.9">A12</text>
<text x="103.9" y="78.9">A10</text>
<text x="103.9" y="81.4">A11</text>
<text x="131.2" y="78.9">DQ10</text>
<text x="131.2" y="81.4">DQ11</text>
<text x="131.2" y="83.9">DQ12</text>
<text x="103.9" y="87.8">BA0</text>
<text x="131.2" y="86.5">DQ13</text>
<text x="131.2" y="89">DQ14</text>
<text x="103.9" y="90.3">BA1</text>
<text x="103.9" y="94.1">CLK</text>
<text x="131.2" y="91.6">DQ15</text>
<text x="103.9" y="100.5">RAS</text>
<text x="103.9" y="96.6">CKE</text>
<text x="130.6" y="100.5">UDQM</text>
<text x="130.7" y="97.9">LDQM</text>
<text x="103.9" y="105.5">WE</text>
<text x="103.9" y="103">CAS</text>
<text x="112.3" y="107.8" transform="rotate(-90 112.3 107.8)">VSS</text>
<text x="114.8" y="107.8" transform="rotate(-90 114.8 107.8)">VSS</text>
<text x="117.3" y="107.8" transform="rotate(-90 117.3 107.8)">VSS</text>
<text x="119.9" y="107.8" transform="rotate(-90 119.9 107.8)">VSSQ</text>
<text x="122.4" y="107.8" transform="rotate(-90 122.4 107.8)">VSSQ</text>
<text x="125" y="107.8" transform="rotate(-90 125 107.8)">VSSQ</text>
<text x="127.5" y="107.8" transform="rotate(-90 127.5 107.8)">VSSQ</text>
<text x="132.9" y="105.5">CS</text>
<text x="103.9" y="150.6">A0</text>
<text x="103.9" y="153.2">A1</text>
<text x="103.9" y="155.7">A2</text>
<text x="112.3" y="151.6" transform="rotate(-90 112.3 151.6)">VDD</text>
<text x="114.8" y="151.6" transform="rotate(-90 114.8 151.6)">VDD</text>
<text x="117.3" y="151.6" transform="rotate(-90 117.3 151.6)">VDD</text>
<text x="119.9" y="152.7" transform="rotate(-90 119.9 152.7)">VDDQ</text>
<text x="122.4" y="152.7" transform="rotate(-90 122.4 152.7)">VDDQ</text>
<text x="125" y="152.7" transform="rotate(-90 125 152.7)">VDDQ</text>
<text x="127.5" y="152.7" transform="rotate(-90 127.5 152.7)">VDDQ</text>
<text x="132" y="150.6">DQ0</text>
<text x="132" y="153.2">DQ1</text>
<text x="132" y="155.7">DQ2</text>
<text x="103.9" y="158.2">A3</text>
<text x="103.9" y="160.8">A4</text>
<text x="132" y="158.2">DQ3</text>
<text x="132" y="160.8">DQ4</text>
<text x="103.9" y="163.3">A5</text>
<text x="103.9" y="165.9">A6</text>
<text x="132" y="163.3">DQ5</text>
<text x="132" y="165.9">DQ6</text>
<text x="103.9" y="168.4">A7</text>
<text x="103.9" y="170.9">A8</text>
<text x="103.9" y="173.5">A9</text>
<text x="132" y="168.4">DQ7</text>
<text x="132" y="170.9">DQ8</text>
<text x="132" y="173.5">DQ9</text>
<text x="103.9" y="176">A10</text>
<text x="103.9" y="178.6">A11</text>
<text x="131.2" y="176">DQ10</text>
<text x="131.2" y="178.6">DQ11</text>
<text x="103.9" y="181.1">A12</text>
<text x="103.9" y="184.9">BA0</text>
<text x="131.2" y="181.1">DQ12</text>
<text x="131.2" y="183.6">DQ13</text>
<text x="103.9" y="187.5">BA1</text>
<text x="103.9" y="191.3">CLK</text>
<text x="131.2" y="186.2">DQ14</text>
<text x="131.2" y="188.7">DQ15</text>
<text x="103.9" y="197.6">RAS</text>
<text x="103.9" y="193.8">CKE</text>
<text x="130.6" y="197.6">UDQM</text>
<text x="130.7" y="195.1">LDQM</text>
<text x="103.9" y="202.7">WE</text>
<text x="103.9" y="200.2">CAS</text>
<text x="132.9" y="202.7">CS</text>
<text x="112.3" y="205" transform="rotate(-90 112.3 205)">VSS</text>
<text x="114.8" y="205" transform="rotate(-90 114.8 205)">VSS</text>
<text x="117.3" y="205" transform="rotate(-90 117.3 205)">VSS</text>
<text x="119.9" y="205" transform="rotate(-90 119.9 205)">VSSQ</text>
<text x="122.4" y="205" transform="rotate(-90 122.4 205)">VSSQ</text>
<text x="125" y="205" transform="rotate(-90 125 205)">VSSQ</text>
<text x="127.5" y="205" transform="rotate(-90 127.5 205)">VSSQ</text>
</g>
</svg>
